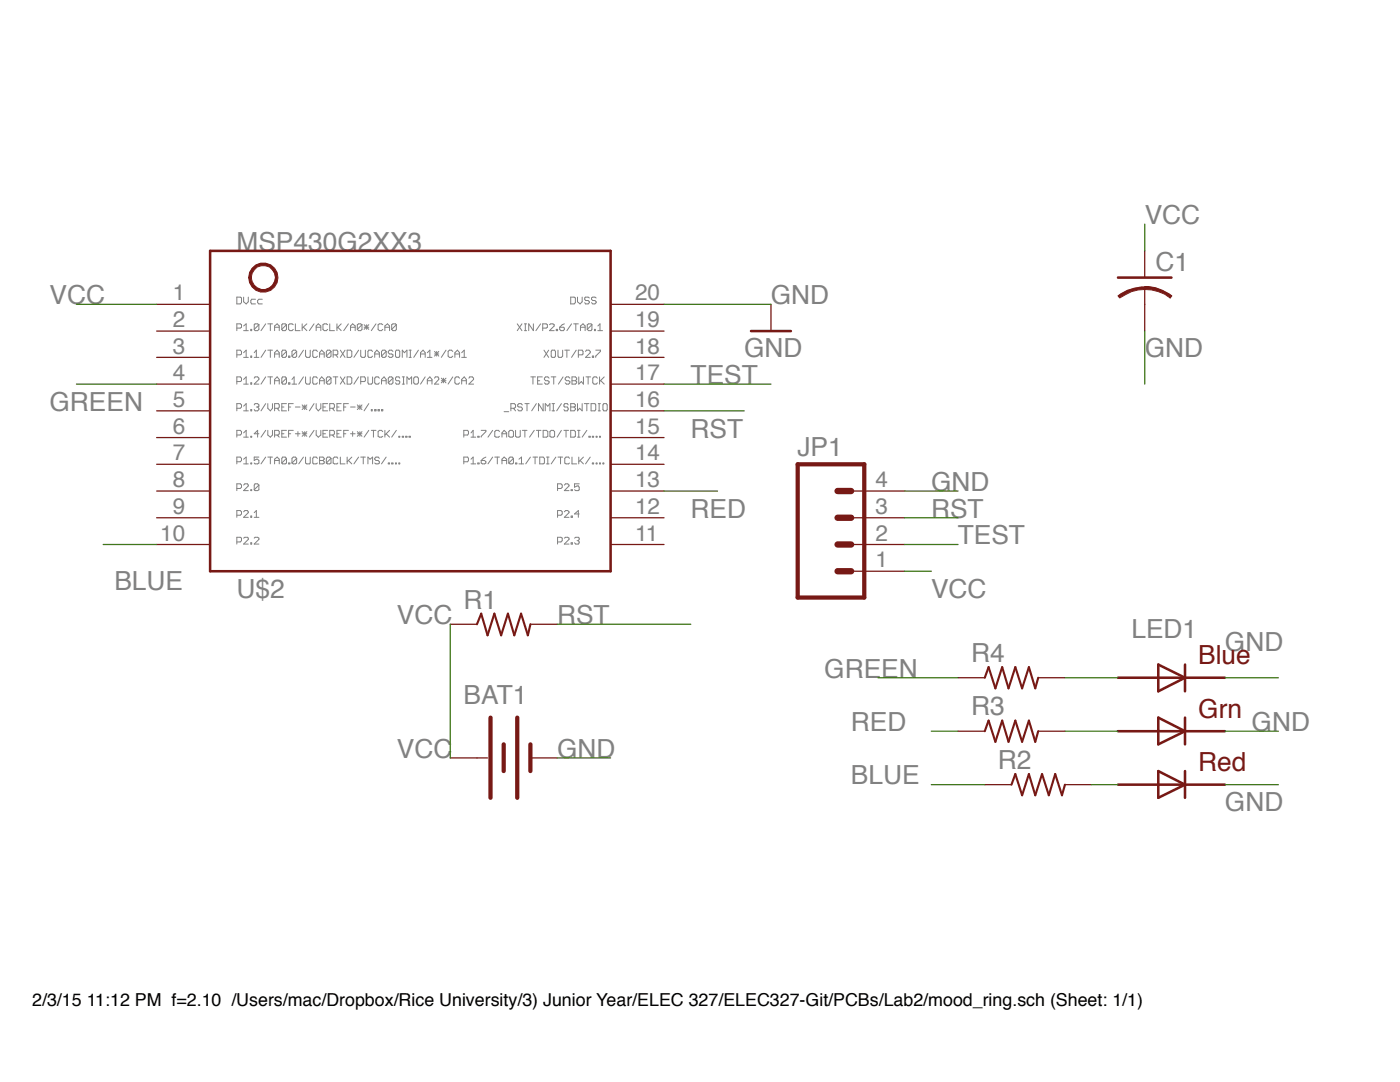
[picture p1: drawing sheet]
<svg xmlns="http://www.w3.org/2000/svg" width="279mm" height="216mm" viewBox="0 0 279 216" stroke-linecap="round" stroke-linejoin="round" font-family="sans-serif">
<g fill="none" stroke="#818181" stroke-width=".2">
<path d="M47.3 59.3h.6l.3 .2v.9l-.3 .2h-.6zM48.6 59.3v.9l.5 .4 .5-.4v-.9M51 59.7h-.8l-.1 .3v.4l.1 .2h.8M52.3 59.7h-.6l-.3 .3v.4l.3 .2h.6M113.9 59.3h.7l.2 .2v.9l-.2 .2h-.7zM115.3 59.3v.9l.5 .4 .4-.4v-.9M117.6 59.5l-.2-.2h-.5l-.2 .2 .2 .5h.5l.2 .2-.2 .4h-.5l-.2-.2M119 59.5l-.3-.2h-.4l-.3 .2v.2l.3 .3h.4l.3 .2-.3 .4h-.4l-.3-.2M47.3 65.5h.6l.3-.2v-.5l-.3-.2h-.6v1.4M47.3 70.8h.6l.3-.2v-.5l-.3-.2h-.6v1.4M47.3 76.1h.6l.3-.1v-.5l-.3-.3h-.6v1.4M48.6 65l.5-.4v1.4"/>
<path d="M48.6 70.4l.5-.5v1.4M48.6 75.7l.5-.5v1.4M48.6 66h1M48.6 71.3h1M48.6 76.6h1M50.1 65.7h.1v.3h-.1zM50.1 71.1h.1v.2h-.1zM50.1 76.4h.1v.2h-.1zM50.7 75.5l.2-.3h.5l.3 .3v.2l-1 .9h1M50.7 71.3h1M50.7 70.4l.5-.5v1.4M51.7 64.8l-.3-.2h-.5l-.2 .2v.9"/>
<path d="M51.7 64.8v.9l-.3 .3h-.5l-.2-.3M51.7 64.8l-1 .9M53 64.6l-.9 1.4M53 69.9l-.9 1.4M53 75.2l-.9 1.4M53.4 64.6h1M53.4 69.9h1M53.4 75.2h1M54 64.6v1.4M54 69.9v1.4M54 75.2v1.4M54.8 66v-1l.5-.4 .4 .4v1"/>
<path d="M54.8 71.3v-.9l.5-.5 .4 .5v.9M54.8 76.6v-.9l.5-.5 .4 .5v.9M54.8 65.3h.9M54.8 70.6h.9M54.8 76h.9M57.2 64.8l-.3-.2h-.5l-.2 .2v.9M57.2 64.8v.9l-.3 .3h-.5l-.2-.3M57.2 70.1l-.3-.2h-.5l-.2 .2v1M57.2 75.5l-.3-.3h-.5l-.2 .3v.9M57.2 70.1v1l-.3 .2h-.5l-.2-.2M57.2 75.5v.9l-.3 .2h-.5l-.2-.2M57.2 64.8l-1 .9"/>
<path d="M57.2 70.1l-1 1M57.2 75.5l-1 .9M57.6 71.1h.2v.2h-.2zM57.6 76.4h.2v.2h-.2zM58.3 76.6h.9M58.3 75.7l.4-.5v1.4M58.5 64.8l-.2-.2h-.5l-.2 .2v.9l.2 .3h.5l.2-.3M58.9 64.6v1.4h1M59.2 70.1l-.3-.2h-.4l-.2 .2v1M59.2 70.1v1l-.3 .2h-.4l-.2-.2M59.2 70.1l-.9 1M60.3 64.6v1.4"/>
<path d="M60.6 65.3l.6 .7M60.6 69.9l-1 1.4M60.6 75.2l-1 1.4M61 69.9v1.2l.2 .2h.5l.2-.2v-1.2M61 75.2v1.2l.2 .2h.5l.2-.2v-1.2M61.2 64.6l-.9 .9M62.7 64.6l-1 1.4M63.1 65.3h.9M63.1 66v-1l.4-.4 .5 .4v1M63.4 70.1l-.3-.2h-.5l-.2 .2v1l.2 .2h.5l.3-.2M63.4 75.5l-.3-.3h-.5l-.2 .3v.9l.2 .2h.5l.3-.2M63.8 70.6h.9"/>
<path d="M63.8 71.3v-.9l.4-.5 .5 .5v.9M63.8 76.6v-.9l.4-.5 .5 .5v.9M63.8 76h.9M65.4 64.8l-.3-.2h-.4l-.2 .2v.9l.2 .3h.4l.3-.3M65.8 64.6v1.4h.9M66.1 70.1l-.3-.2h-.4l-.3 .2v1M66.1 70.1v1l-.3 .2h-.4l-.3-.2M66.1 75.5l-.3-.3h-.4l-.3 .3v.9M66.1 75.5v.9l-.3 .2h-.4l-.3-.2M66.1 70.1l-1 1M66.1 75.5l-1 .9M66.5 70.8h.7l.2-.2v-.5l-.2-.2h-.7v1.4"/>
<path d="M66.5 75.2h.9M67 70.8l.4 .5M67 75.2v1.4M67.2 64.6v1.4M67.4 65.3l.7 .7M67.9 69.9l1 1.4M67.9 75.2l1 1.4M68.1 64.6l-.9 .9M68.9 69.9l-1 1.4M68.9 75.2l-1 1.4M69.3 69.9h.7l.2 .2v1l-.2 .2h-.7zM69.3 75.2h.7l.2 .3v.9l-.2 .2h-.7z"/>
<path d="M69.5 64.6l-.9 1.4M70 65.3h.9M70 66v-1l.4-.4 .5 .4v1M71.6 69.9l-1 1.4M71.6 75.2l-1 1.4M72 69.9v1.2l.2 .2h.5l.2-.2v-1.2M72 76.1h.7l.2-.1v-.5l-.2-.3h-.7v1.4M72.2 64.8l-.2-.2h-.4l-.3 .2v.9M72.2 64.8v.9l-.2 .3h-.4l-.3-.3M72.2 64.8l-.9 .9M72.7 65.3h.9M72.7 64.8l.9 .9"/>
<path d="M73.2 64.8v.9M73.4 75.2v1.2l.2 .2h.5l.3-.2v-1.2M73.6 64.8l-.9 .9M74.4 70.1l-.3-.2h-.5l-.2 .2v1l.2 .2h.5l.3-.2M74.8 70.6h.9M74.8 71.3v-.9l.4-.5 .5 .5v.9M75 64.6l-.9 1.4M75.7 75.5l-.2-.3h-.5l-.2 .3v.9l.2 .2h.5l.2-.2M76.1 76.6v-.9l.5-.5 .5 .5v.9M76.1 76h1M76.4 64.8l-.3-.2h-.4l-.2 .2v.9l.2 .3h.4l.3-.3M76.8 65.3h.9"/>
<path d="M76.8 66v-1l.5-.4 .4 .4v1M77.1 70.1l-.3-.2h-.4l-.3 .2v1M77.1 70.1v1l-.3 .2h-.4l-.3-.2M77.1 70.1l-1 1M78.4 70.1l-.2-.2h-.5l-.2 .2v.3l.2 .2h.5l.2 .2v.3l-.2 .2h-.5l-.2-.2M78.4 75.5l-.2-.3h-.5l-.2 .3v.9M78.4 75.5v.9l-.2 .2h-.5l-.2-.2M78.4 75.5l-.9 .9M79.1 64.8l-.2-.2h-.5l-.2 .2v.9M79.1 64.8v.9l-.2 .3h-.5l-.2-.3M79.1 64.8l-.9 .9M79.1 69.9h.5l.2 .2v1l-.2 .2h-.5l-.2-.2v-1z"/>
<path d="M79.8 75.5l-.2-.3h-.5l-.2 .5 .2 .3h.5l.2 .4-.2 .2h-.5l-.2-.2M80.3 71.3v-1.4l.4 .5 .5-.5v1.4M80.3 75.2h.4M80.3 76.6h.4M80.5 75.2v1.4M81.2 76.6v-1.4l.4 .5 .5-.5v1.4M81.6 69.9h.5M81.6 71.3h.5M81.9 69.9v1.4M82.8 75.2h.4l.3 .3v.9l-.3 .2h-.4l-.2-.2v-.9zM83.5 69.9l-.9 1.4M83.9 70.6h1"/>
<path d="M83.9 71.3v-.9l.5-.5 .5 .5v.9M84.9 75.2l-1 1.4M85.3 71.3h.9M85.3 70.4l.5-.5v1.4M85.3 76h.9M85.3 76.6v-.9l.5-.5 .4 .5v.9M86.7 70.6h.9M86.7 70.1l.9 1M86.7 75.5l.2-.3h.5l.2 .5-.9 .9h.9M87.1 70.1v1M87.6 70.1l-.9 1M88.1 76h.9"/>
<path d="M88.1 75.5l.9 .9M88.5 75.5v.9M89 69.9l-.9 1.4M89 75.5l-.9 .9M90.4 70.1l-.3-.2h-.4l-.3 .2v1l.3 .2h.4l.3-.2M90.4 75.2l-1 1.4M90.8 70.6h.9M90.8 71.3v-.9l.5-.5 .4 .5v.9M91.7 75.5l-.2-.3h-.5l-.2 .3v.9l.2 .2h.5l.2-.2M92.1 71.3h1M92.1 70.4l.5-.5v1.4M92.1 76h1"/>
<path d="M92.1 76.6v-.9l.5-.5 .5 .5v.9M93.6 75.5l.1-.3h.6l.2 .3v.2l-.9 .9h.9M103.2 64.6l1 1.4M104.2 64.6l-1 1.4M104.7 64.6h.4M104.7 66h.4M104.8 64.6v1.4M105.9 75.2h1M106.4 75.2v1.4M106.4 64.6v1.4l-.9-1.4v1.4M107.3 76h.4M107.9 64.6l-.9 1.4"/>
<path d="M108.2 75.2h-.9v1.4h.9M108.3 65.5h.7l.2-.2v-.5l-.2-.2h-.7v1.4M108.6 69.9l.9 1.4M109.5 69.9l-.9 1.4M109.6 75.5l-.3-.3h-.4l-.3 .3v.2l.3 .3h.4l.3 .1v.3l-.3 .2h-.4l-.3-.2M109.7 64.8l.2-.2h.4l.3 .2v.2l-.9 1h.9M110 75.2h.9M110.2 69.9h.5l.1 .2v1l-.1 .2h-.5l-.2-.2v-1zM110.5 75.2v1.4M111 65.7h.3v.3h-.3zM111.4 69.9v1.2l.1 .2h.5l.3-.2v-1.2M111.7 65.3h.8l.1 .4-.1 .3h-.5l-.3-.3z"/>
<path d="M112.4 75.2l-1 1.4M112.6 64.6l-.4 .2-.5 .5M112.7 69.9h.9M113.1 69.9v1.4M113.7 75.5l-.2-.3h-.4l-.3 .3v.2l.3 .3h.4l.2 .1v.3l-.2 .2h-.4l-.3-.2M114.1 64.6l-1 1.4M114.2 75.2h.6l.3 .3v.2l-.3 .3 .3 .1v.3l-.3 .2h-.6zM114.2 76h.6M114.5 64.6h.9M114.9 64.6v1.4M115 69.9l-.9 1.4M115.4 70.8h.8l.2-.2v-.5l-.2-.2h-.8v1.4"/>
<path d="M115.5 75.2v1.4l.5-.5 .4 .5v-1.4M115.8 65.3h1M115.8 66v-1l.6-.4 .4 .4v1M116.9 70.1l.1-.2h.5l.3 .2v.3l-.9 .9h.9M116.9 75.2h1M117.4 75.2v1.4M118.1 64.8l-.1-.2h-.5l-.3 .2v.9M118.1 64.8v.9l-.1 .3h-.5l-.3-.3M118.1 64.8l-.9 .9M118.2 71.1h.3v.2h-.3zM118.6 65.7h.2v.3h-.2zM118.9 69.9h.9v.2l-.9 1v.2"/>
<path d="M119.2 75.5l-.2-.3h-.4l-.3 .3v.9l.3 .2h.4l.2-.2M119.3 66h.9M119.3 65l.4-.4v1.4M119.7 75.2v1.4M119.9 76l.7 .6M120.6 75.2l-.9 .9M47.3 81.5h.6l.3-.3v-.4l-.3-.3h-.6v1.5M47.3 86.8h.6l.3-.2v-.5l-.3-.2h-.6v1.3M47.3 92.1h.6l.3-.2v-.4l-.3-.3h-.6v1.4M47.3 97.5h.6l.3-.3v-.4l-.3-.3h-.6v1.4M48.6 96.8l.3-.3h.5l.2 .5-1 .9h1M48.6 81l.5-.5v1.5"/>
<path d="M48.6 86.4l.5-.5v1.3M48.6 91.6l.5-.4v1.4M48.6 82h1M48.6 87.2h1M48.6 92.6h1M50.1 81.7h.1v.3h-.1zM50.1 87.1h.1v.1h-.1zM50.1 92.4h.1v.2h-.1zM50.1 97.7h.1v.2h-.1zM50.7 80.8l.2-.3h.5l.3 .3v.2l-.3 .2M51.2 81.2h.2M51.4 81.2l.3 .3v.2l-.3 .3h-.5l-.2-.3"/>
<path d="M51.7 86.6h-1l.7-.7v1.3M51.7 91.2h-1v.7l.5-.3h.2l.3 .3v.5l-.3 .2h-.5l-.2-.2M51.7 96.8l-.3-.3h-.5l-.2 .3v.9M51.7 96.8v.9l-.3 .2h-.5l-.2-.2M51.7 96.8l-1 .9M53 80.5l-.9 1.5M53 85.9l-.9 1.3M53 91.2l-.9 1.4M53.4 80.5v1l.6 .5 .4-.5v-1M53.4 85.9v.9l.6 .4 .4-.4v-.9M53.4 91.2h1M54 91.2v1.4"/>
<path d="M54.8 81.5h.8l.1-.3v-.4l-.1-.3h-.8v1.5M54.8 86.8h.8l.1-.2v-.5l-.1-.2h-.8v1.3M54.8 92.6v-1l.5-.4 .4 .4v1M54.8 91.9h.9M55.3 81.5l.4 .5M55.3 86.8l.4 .4M56.2 81.2h.5M56.2 86.6h.5M57.2 80.5h-1v1.5h1M57.2 85.9h-1v1.3h1M57.2 91.5l-.3-.3h-.5l-.2 .3v.9M57.2 91.5v.9l-.3 .2h-.5l-.2-.2"/>
<path d="M57.2 91.5l-1 .9M57.6 92.4h.2v.2h-.2zM57.6 81.2h.4M57.6 86.6h.4M58.5 80.5h-.9v1.5M58.5 85.9h-.9v1.3M58.9 81.2h1M58.9 86.6h1M59.2 91.5l-.3-.3h-.4l-.2 .3v.9M59.2 91.5v.9l-.3 .2h-.4l-.2-.2M59.2 91.5l-.9 .9M59.5 86.1v1"/>
<path d="M60.3 81.2h.9M60.3 80.8l.9 .9M60.3 86.6h.9M60.3 86.1l.9 1M60.6 91.2l-1 1.4M60.8 80.8v.9M60.8 86.1v1M61 91.2v1.2l.2 .2h.5l.2-.2v-1.2M61.2 80.8l-.9 .9M61.2 86.1l-.9 1M62.7 80.5l-1 1.5M62.7 85.9l-1 1.3"/>
<path d="M63.1 80.5v1l.4 .5 .5-.5v-1M63.1 85.9v.9l.4 .4 .5-.4v-.9M63.4 91.5l-.3-.3h-.5l-.2 .3v.9l.2 .2h.5l.3-.2M63.8 91.2h.7l.2 .3-.2 .4 .2 .2v.3l-.2 .2h-.7zM63.8 91.9h.7M64.5 81.2h.5M64.5 86.6h.5M65.4 80.5h-.9v1.5h.9M65.4 85.9h-.9v1.3h.9M65.8 81.5h.8l.1-.3v-.4l-.1-.3h-.8v1.5M65.8 86.8h.8l.1-.2v-.5l-.1-.2h-.8v1.3M66.1 91.5l-.3-.3h-.4l-.3 .3v.9"/>
<path d="M66.1 91.5v.9l-.3 .2h-.4l-.3-.2M66.1 91.5l-1 .9M66.3 86.8l.4 .4M66.3 81.5l.4 .5M67.2 81.2h.5M67.2 86.6h.5M67.4 91.5l-.2-.3h-.5l-.2 .3v.9l.2 .2h.5l.2-.2M67.9 91.2v1.4h1M68.1 80.5h-.9v1.5h.9M68.1 85.9h-.9v1.3h.9M68.6 81.2h.4M68.6 86.6h.4"/>
<path d="M69.3 91.2v1.4M69.5 80.5h-.9v1.5M69.5 85.9h-.9v1.3M69.5 91.9l.7 .7M70 81.2h.9M70 86.6h.9M70.2 91.2l-.9 .9M70.4 86.1v1M71.3 81.2h.9M71.3 80.8l.9 .9M71.3 86.6h.9M71.3 86.1l.9 1"/>
<path d="M71.6 91.2l-1 1.4M71.8 80.8v.9M71.8 86.1v1M72 91.2h.9M72.2 80.8l-.9 .9M72.2 86.1l-.9 1M72.5 91.2v1.4M73.4 92.6v-1.4l.5 .4 .5-.4v1.4M73.6 80.5l-.9 1.5M73.6 85.9l-.9 1.3M74.1 81.7h.2v.3h-.2zM74.1 85.9h.9"/>
<path d="M74.5 85.9v1.3M74.8 81.7h.2v.3h-.2zM75.5 81.7h.2v.3h-.2zM75.7 91.5l-.2-.3h-.5l-.2 .4 .2 .3h.5l.2 .2v.3l-.2 .2h-.5l-.2-.2M76.1 81.7h.3v.3h-.3zM76.4 86.1l-.3-.2h-.4l-.2 .2v1l.2 .1h.4l.3-.1M76.8 85.9v1.3M77.1 86.6l.6 .6M77.1 91.2l-1 1.4M77.5 92.4h.2v.2h-.2zM77.7 85.9l-.9 .9M78.2 92.4h.2v.2h-.2z"/>
<path d="M78.9 92.4h.2v.2h-.2zM79.1 85.9l-.9 1.3M79.6 87.1h.2v.1h-.2zM79.6 92.4h.2v.2h-.2zM80.3 87.1h.2v.1h-.2zM81 87.1h.2v.1h-.2zM81.6 87.1h.3v.1h-.3zM92.6 86.8h.7l.2-.2v-.5l-.2-.2h-.7v1.3M92.6 92.1h.7l.2-.2v-.4l-.2-.3h-.7v1.4M94 87.2h.9M94 92.6h.9M94 91.6l.4-.4v1.4"/>
<path d="M94 86.4l.4-.5v1.3M95.4 87.1h.2v.1h-.2zM95.4 92.4h.2v.2h-.2zM96 85.9h1v.2l-1 1v.1M96 91.9h.7l.3 .2v.3l-.3 .2h-.4l-.3-.2zM97 91.2l-1 .7M98.3 91.2l-.9 1.4M98.3 85.9l-.9 1.3M98.7 91.2h1M99.3 91.2v1.4M99.7 86.1l-.2-.2h-.5l-.3 .2v1l.3 .1h.5l.2-.1M100.2 86.6h.9"/>
<path d="M100.2 91.9h.9M100.2 87.2v-.8l.4-.5 .5 .5v.8M100.2 92.6v-1l.4-.4 .5 .4v1M100.6 82.1h.9M101.8 85.9h.4l.3 .2v1l-.3 .1h-.4l-.3-.1v-1zM102 81.5h.6l.3-.3v-.4l-.3-.3h-.6v1.5M102.5 91.5l-.3-.3h-.4l-.3 .3v.9M102.5 91.5v.9l-.3 .2h-.4l-.3-.2M102.5 91.5l-1 .9M102.5 81.5l.4 .5M102.9 85.9v1.2l.2 .1h.5l.2-.1v-1.2M102.9 92.4h.2v.2h-.2z"/>
<path d="M103.6 92.6h.9M103.6 91.6l.5-.4v1.4M104.2 80.8l-.2-.3h-.4l-.3 .3v.2l.3 .2h.4l.2 .3v.2l-.2 .3h-.4l-.3-.3M104.2 85.9h1M104.8 80.5h.8M104.8 85.9v1.3M105.2 80.5v1.5M105.9 91.2l-1 1.4M106.4 91.2h.9M106.6 85.9l-.9 1.3M106.8 91.2v1.4M107 85.9h1"/>
<path d="M107 80.5l-.9 1.5M107.5 85.9v1.3M107.7 91.2h.7l.2 .3v.9l-.2 .2h-.7zM108.4 85.9h.7l.2 .2v1l-.2 .1h-.7zM108.4 80.5v1.5l-.9-1.5v1.5M108.8 82v-1.5l.5 .5 .4-.5v1.5M109.1 91.2h.5M109.1 92.6h.5M109.3 91.2v1.4M110 85.9h.4l.3 .2v1l-.3 .1h-.4l-.3-.1v-1zM110.2 80.5h.5M110.2 82h.5"/>
<path d="M110.4 80.5v1.5M110.9 91.2l-.9 1.4M111.3 97.5h.7l.2-.3v-.4l-.2-.3h-.7v1.4M111.4 91.2h.9M111.9 91.2v1.4M112 85.9l-.8 1.3M112 80.5l-.9 1.5M112.5 85.9h1M112.6 96.8l.3-.3h.4l.3 .3v.2l-1 .9h1M113 85.9v1.3M113.4 80.8l-.2-.3h-.5l-.2 .5 .2 .2h.5l.2 .5-.2 .3h-.5l-.2-.3M113.6 91.5l-.1-.3h-.5l-.3 .3v.9l.3 .2h.5l.1-.2"/>
<path d="M113.9 80.5h.7l.2 .3v.2l-.2 .2 .2 .3v.2l-.2 .3h-.7zM113.9 81.2h.7M113.9 85.9h.7l.2 .2v1l-.2 .1h-.7zM114 97.7h.2v.2h-.2zM114.2 91.2v1.4h.9M115.3 85.9h.5M115.3 87.2h.5M115.3 80.5v1.5l.4-.5 .5 .5v-1.5M115.5 85.9v1.3M115.5 91.2v1.4M115.6 96.5h-.9v.7l.5-.2h.2l.2 .2v.5l-.2 .2h-.5l-.2-.2M115.8 91.9l.6 .7"/>
<path d="M116.4 91.2l-.9 .9M116.6 80.5h.9M117.1 85.9l-.9 1.3M117.1 80.5v1.5M117.5 87.1h.3v.1h-.3zM117.8 91.2l-.9 1.4M118 80.5h.7l.2 .3v.9l-.2 .3h-.7zM118.2 87.1h.3v.1h-.3zM118.2 92.4h.3v.2h-.3zM119 87.1h.1v.1h-.1zM119 92.4h.1v.2h-.1zM119.4 80.5h.4"/>
<path d="M119.4 82h.4M119.6 80.5v1.5M119.7 87.1h.1v.1h-.1zM119.7 92.4h.1v.2h-.1zM120.3 92.4h.2v.2h-.2zM120.5 80.5h.5l.2 .3v.9l-.2 .3h-.5l-.2-.3v-.9zM47.3 102.8h.6l.3-.2v-.5l-.3-.2h-.6v1.3M47.3 108.1h.6l.3-.2v-.5l-.3-.2h-.6v1.4M48.6 102.1l.3-.2h.5l.2 .4-1 .9h1M48.6 107.4l.3-.2h.5l.2 .2v.2l-1 1h1M50.1 103h.1v.2h-.1zM50.1 108.3h.1v.3h-.1z"/>
<path d="M50.7 107.4l.2-.2h.5l.3 .2v.2l-1 1h1M50.7 102.3l.5-.4v1.3M50.7 103.2h1M111.3 102.8h.7l.2-.2v-.5l-.2-.2h-.7v1.3M111.3 108.1h.7l.2-.2v-.5l-.2-.2h-.7v1.4M112.6 102.1l.3-.2h.4l.3 .2v.2l-1 .9h1M112.6 107.4l.3-.2h.4l.3 .2v.2l-1 1h1M114 103h.2v.2h-.2zM114 108.3h.2v.3h-.2zM114.7 107.4l.2-.2h.5l.2 .2-.2 .5M115.2 107.9h.2M115.4 107.9l.2 .2-.2 .5h-.5l-.2-.3"/>
<path d="M115.6 102.6h-.9l.7-.7v1.3"/>
</g>
<path d="M50.3 53.5a2.93 2.93 0 0 1 4.7 .3 2.93 2.93 0 0 1-1.6 4.4 2.93 2.93 0 0 1-3.8-2.8h.5a2.4 2.4 0 0 1 3.1-2.4 2.4 2.4 0 0 1 1.3 3.6 2.4 2.4 0 0 1-3.8 .3l-.4-.8-.2-.7h-.5l.2-1z" fill-rule="evenodd" fill="#771915"/>
<path d="M50.3 53.5a2.93 2.93 0 0 1 4.7 .3 2.93 2.93 0 0 1-1.6 4.4 2.93 2.93 0 0 1-3.8-2.8h.5a2.4 2.4 0 0 1 3.1-2.4 2.4 2.4 0 0 1 1.4 3.6 2.4 2.4 0 0 1-3.9 .3l-.4-.7-.2-.8h-.5l.2-1z" fill="none" stroke="#771915" stroke-width=".2"/>
<path d="M41.9 50.1h80v63.9h-80zM223.1 55.4h10.7M223.1 135.2h21.4M231.2 132.6l5.3 2.6-5.3 2.7zM236.5 132.6v5.3M223.1 145.9h21.4M223.1 156.6h21.4M231.2 143.2l5.3 2.7-5.3 2.6zM231.2 153.9l5.3 2.7-5.3 2.6zM236.5 143.2v5.3M236.5 153.9v5.3" fill="none" stroke="#771915" stroke-width=".51"/>
<g fill="none" stroke="#771915" stroke-width=".25">
<path d="M228.5 57.5v3.2M31.3 60.7h10.6M31.3 66.1h10.6M31.3 71.3h10.6M31.3 76.6h10.6M121.9 60.7h10.6M121.9 66.1h10.6M121.9 71.3h10.6M121.9 76.6h10.6M31.3 82h10.6M31.3 87.3h10.6M31.3 92.6h10.6"/>
<path d="M31.3 98h10.6M121.9 82h10.6M121.9 87.3h10.6M121.9 92.6h10.6M121.9 98h10.6M169.9 98h10.6M31.3 103.3h10.6M31.3 108.6h10.6M121.9 103.3h10.6M121.9 108.6h10.6M169.9 103.3h10.6M169.9 108.6h10.6"/>
<path d="M169.9 114h10.6M89.9 124.6h5.3M105.9 124.6h5.3M89.9 151.2h7.4M105.9 151.2h5.3M191.2 145.9h5.3M196.5 156.6h5.4M207.2 145.9h5.3M212.5 156.6h5.3"/>
</g>
<path d="M159.2 92.6h13.3v26.6h-13.3zM97.9 143.2v16M100.5 148.5v5.4M103.2 143.2v16M105.9 148.5v5.4" fill="none" stroke="#771915" stroke-width=".85"/>
<path d="M167.2 98h2.7M167.2 103.3h2.7M167.2 108.6h2.7M167.2 114h2.7" fill="none" stroke="#771915" stroke-width="1.3"/>
<path d="M95.2 124.6l.8-2.2 1.3 4.4 1.4-4.4 1.3 4.4 1.4-4.4 1.2 4.4 1.4-4.4 1.3 4.4 .6-2.2M196.5 145.9l.8-2.1 1.3 4.2 1.4-4.2 1.3 4.2 1.3-4.2 1.4 4.2 1.3-4.2 1.3 4.2 .6-2.1M201.9 156.6l.7-2.1 1.4 4.2 1.3-4.2 1.3 4.2 1.4-4.2 1.3 4.2 1.3-4.2 1.3 4.2 .6-2.1" fill="none" stroke="#771915" stroke-width=".42"/>
<path d="M228.4 57.2a8.4 8.4 0 0 1 5.4 1.8l-.3 .4a8.1 8.1 0 0 0-5.1-1.7z" fill-rule="evenodd" fill="#771915"/>
<path d="M228.5 57.2a8.4 8.4 0 0 1 5.4 1.8l-.4 .5a8.1 8.1 0 0 0-5-1.7z" fill="none" stroke="#771915" stroke-width=".2"/>
<path d="M223.1 59a8.4 8.4 0 0 1 5.3-1.8v.5a8.1 8.1 0 0 0-5 1.7z" fill-rule="evenodd" fill="#771915"/>
<path d="M223.1 59a8.4 8.4 0 0 1 5.4-1.7v.5a8.1 8.1 0 0 0-5 1.7z" fill="none" stroke="#771915" stroke-width=".2"/>
<path d="M228.5 50.1v5.3M153.9 60.7v5.4M228.5 60.7v5.4M191.2 135.2h5.3M207.2 135.2h5.3" fill="none" stroke="#771915" stroke-width=".25"/>
<path d="M149.9 66.1h7.9" fill="none" stroke="#771915" stroke-width=".51"/>
<path d="M196.5 135.2l.8-2.1 1.3 4.3 1.4-4.3 1.3 4.3 1.3-4.3 1.4 4.3 1.3-4.3 1.3 4.3 .6-2.2" fill="none" stroke="#771915" stroke-width=".42"/>
<g fill="none" stroke="#3e7617" stroke-width=".25">
<path d="M228.5 44.7v5.4M15.3 60.7h16M15.3 76.6h16M132.5 60.7h21.4M132.5 76.6h21.4M228.5 66.1v10.5M132.5 98h10.7M132.5 82h16M180.5 98h10.7M20.6 108.6h10.7M180.5 114h5.4M180.5 103.3h10.7"/>
<path d="M180.5 108.6h10.7M89.9 124.6v26.6M111.2 124.6h26.7M175.2 135.2h16M212.5 135.2h10.6M244.5 135.2h10.6M111.2 151.2h10.7M185.9 156.6h10.6M185.9 145.9h5.3M212.5 145.9h10.6M217.8 156.6h5.3M244.5 156.6h10.6"/>
<path d="M244.5 145.9h10.6"/>
</g>
<g font-size="5.2" fill="#818181">
<text x="228.5" y="44.7">VCC</text>
<text x="47.2" y="50">MSP430G2XX3</text>
<text x="230.6" y="54">C1</text>
<text x="9.9" y="60.7">VCC</text>
<text x="153.8" y="60.7">GND</text>
<text x="148.5" y="71.3">GND</text>
<text x="228.5" y="71.3">GND</text>
<text x="137.8" y="76.7">TEST</text>
<text x="9.9" y="82">GREEN</text>
<text x="137.8" y="87.3">RST</text>
<text x="159.2" y="91">JP1</text>
<text x="185.8" y="98">GND</text>
<text x="137.8" y="103.3">RED</text>
<text x="185.8" y="103.3">RST</text>
<text x="191.1" y="108.6">TEST</text>
<text x="22.8" y="117.7">BLUE</text>
<text x="47.2" y="119.3">U$2</text>
<text x="185.8" y="119.3">VCC</text>
<text x="79.2" y="124.6">VCC</text>
<text x="92.5" y="121.4">R1</text>
<text x="111.2" y="124.6">RST</text>
<text x="225.8" y="127.2">LED1</text>
<text x="244.5" y="129.9">GND</text>
<text x="164.5" y="135.2">GREEN</text>
<text x="193.8" y="132.1">R4</text>
<text x="92.5" y="140.6">BAT1</text>
<text x="193.8" y="142.7">R3</text>
<text x="169.8" y="145.9">RED</text>
<text x="249.8" y="145.9">GND</text>
<text x="79.2" y="151.2">VCC</text>
<text x="111.2" y="151.2">GND</text>
<text x="199.1" y="153.4">R2</text>
<text x="169.8" y="156.5">BLUE</text>
<text x="244.5" y="161.8">GND</text>
</g>
<g font-size="5.2" fill="#771915">
<text x="239.1" y="132.6">Blue</text>
<text x="239.1" y="143.2">Grn</text>
<text x="239.1" y="153.9">Red</text>
</g>
<g font-size="4.5" fill="#818181">
<text x="34.5" y="59.9">1</text>
<text x="126.7" y="59.9">20</text>
<text x="34.5" y="65.3">2</text>
<text x="126.7" y="65.3">19</text>
<text x="34.5" y="70.6">3</text>
<text x="126.7" y="70.6">18</text>
<text x="34.5" y="75.9">4</text>
<text x="126.7" y="75.9">17</text>
<text x="34.5" y="81.2">5</text>
<text x="126.7" y="81.2">16</text>
<text x="34.5" y="86.6">6</text>
<text x="126.7" y="86.6">15</text>
<text x="34.5" y="91.9">7</text>
<text x="126.7" y="91.9">14</text>
<text x="34.5" y="97.2">8</text>
<text x="126.7" y="97.2">13</text>
<text x="174.7" y="97.2">4</text>
<text x="32" y="107.9">10</text>
<text x="34.5" y="102.5">9</text>
<text x="126.7" y="107.9">11</text>
<text x="126.7" y="102.5">12</text>
<text x="174.7" y="107.9">2</text>
<text x="174.7" y="102.5">3</text>
<text x="174.7" y="113.2">1</text>
</g>
<text font-size="3.6" fill="#000001" x="6.4" y="200.7">2/3/15 11:12 PM f=2.10 /Users/mac/Dropbox/Rice University/3) Junior Year/ELEC 327/ELEC327-Git/PCBs/Lab2/mood_ring.sch (Sheet: 1/1)</text>
</svg>
